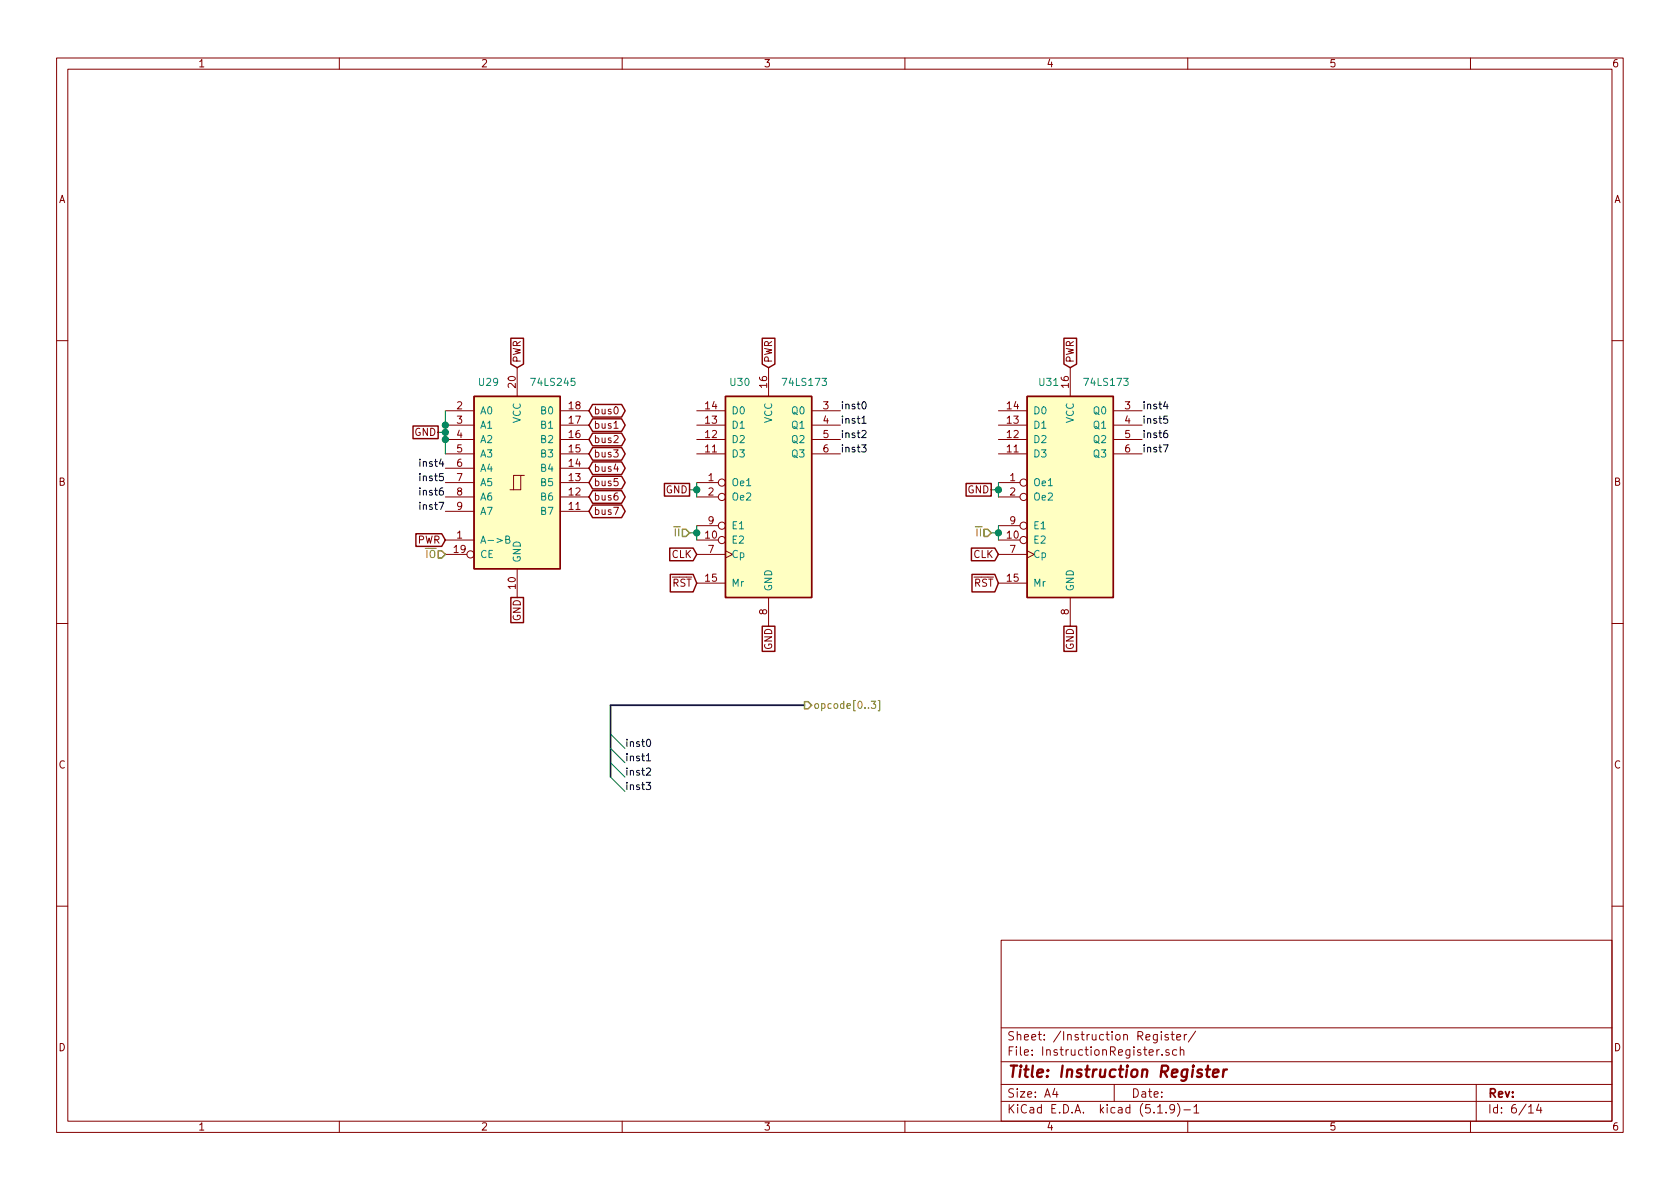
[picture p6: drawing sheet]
<svg xmlns="http://www.w3.org/2000/svg" width="297mm" height="210mm" viewBox="0 0 297 210" stroke-linecap="round" stroke-linejoin="round" font-family="sans-serif">
<g fill="none" stroke="#840000" stroke-width=".18">
<path d="M10 10.3h277v189.9h-277zM12 12.2h273v186.1h-273zM60 10.3v1.9M110 10.3v1.9M160 10.3v1.9M210 10.3v1.9M260 10.3v1.9M10 60.2h2M78.7 77.7h5.1M78.7 75.2h5.1M78.7 72.6h5.1M91.4 65v5.1"/>
<path d="M99.1 77.7h5M99.1 75.2h5M99.1 72.6h5M108.6 77.1l.4-.1 .3 .4-.8 .9h.8M108.6 75.7h.7M123.2 77.7h5.1M123.2 75.2h5.1M123.2 72.6h5.1M135.9 65v5.1M143.5 77.7h5.1M143.5 75.2h5.1M143.5 72.6h5.1"/>
<path d="M176.5 77.7h5.1M176.5 75.2h5.1M176.5 72.6h5.1M189.2 65v5.1M196.8 77.7h5.1M196.8 75.2h5.1M196.8 72.6h5.1M285 60.2h2M78.7 85.3h5.1M78.7 95.5h5.1M78.7 80.3h5.1M78.7 87.9h5.1"/>
<path d="M78.7 98h3.8M78.7 90.4h5.1M78.7 82.8h5.1M92.1 84.1h-1.3v2.5M92.7 84.1h-.6v2.5h-1.9M99.1 85.3h5M99.1 80.3h5M99.1 87.9h5M99.1 90.4h5M99.1 82.8h5M108.5 89.7h.8l-.5 1.3M108.9 82l-.3 .9h.7"/>
<path d="M123.2 85.3h3.8M123.2 95.5h3.8M123.2 80.3h5.1M123.2 87.9h3.8M123.2 98h5.1M123.2 93h3.8M128.3 97.4l1.2 .6-1.2 .7M143.5 80.3h5.1M176.5 85.3h3.8M176.5 95.5h3.8M176.5 80.3h5.1M176.5 87.9h3.8"/>
<path d="M176.5 98h5.1M176.5 93h3.8M181.6 97.4l1.3 .6-1.3 .7M196.8 80.3h5.1M10 110.3h2M91.4 100.6v5.1M123.2 103.1h5.1M135.9 105.7v5M176.5 103.1h5.1M189.2 105.7v5M285 110.3h2M10 160.2h2"/>
<path d="M177 166.3h108v32h-108zM285 160.2h2M60 198.3v1.9M110 198.3v1.9M160 198.3v1.9M177 194.8h108M177 191.8h108M177 187.8h108M177 181.8h108M186.5 192.5l-.4 1h1M186.8 193v1M197 191.8v3"/>
<path d="M204.5 185.6v1M204.6 182.9v1.2l-.3 .3-.3-.1M204.6 183l-.4-.1-.3 .3 .1 .6 .2 .1 .4-.1M204.7 196.8h.8M205 185.6l-.3 .1-.2 .2M205.3 182.4v.2M205.3 182.9v1M205.5 186.5v.1M206.2 196.7v.1M206.6 183l-.4-.1-.2 .2v.3l.6 .1v.3h-.6M206.7 185.7l-.4-.1-.2 .2 .1 .2 .5 .2v.3h-.6M207 182.9h.6"/>
<path d="M207.3 182.4v1.3l.3 .2M207.7 196l-.1 .1a.48 .48 0 0 1-.6 .1l-.2-.2 .2-.6a.48 .48 0 0 1 .6 .1 1.27 1.27 0 0 1-.2 1.2l-.4 .1M208.1 185.7l-.5-.1-.3 .3 .1 .6 .2 .1 .5-.1M208.1 183.4l.7-.1-.1-.3-.4-.1-.2 .2v.7h.6M208.2 195.1a1.71 1.71 0 0 1 0 2.3M208.7 185.7l.2-.1 .3 .1 .1 .9M208.7 185.1v1.5M209.3 196.3h1.2M209.4 182.9v1M209.8 182.9l-.4 .3M210 198.3v1.9M211.1 195.8l.4-.5v1.5"/>
<path d="M211.1 196.8h.9M211.4 182.3l-1.3 2M260 198.3v1.9M261 191.8v6.5M270.3 195.8l.4-.5v1.5M270.3 196.8h.8M272.1 195.2l-.4 1.1h.9M272.4 195.8v1"/>
<circle cx="83.2" cy="98" r=".63"/>
<circle cx="127.6" cy="95.5" r=".63"/>
<circle cx="127.6" cy="93" r=".63"/>
<circle cx="127.6" cy="85.3" r=".63"/>
<circle cx="127.6" cy="87.9" r=".63"/>
<circle cx="181" cy="93" r=".63"/>
<circle cx="181" cy="85.3" r=".63"/>
<circle cx="181" cy="87.9" r=".63"/>
<circle cx="181" cy="95.5" r=".63"/>
</g>
<path d="M213.2 189.1h.8M213.6 188.4l-.2 1.8v.1l.4 .1M214.5 189.8l.9-.2v-.4h-.8l-.2 1 .3 .2 .6-.1M216.4 189.1l-.2 1.3M216.9 189.1a.5 .5 0 0 0-.6 .4" fill="none" stroke="#840000" stroke-width=".41"/>
<g fill="#ffffc2" stroke="#ffffc2" stroke-width=".18">
<path d="M128.3 70.1h15.2v35.6h-15.2z"/>
<path d="M83.8 70.1h15.3v30.5h-15.3z"/>
<path d="M181.6 70.1h15.2v35.6h-15.2z"/>
</g>
<g fill="none" stroke="#840000" stroke-width=".25">
<path d="M90.3 59.8h2.3v4.6l-1.2 .6-1.1-.6zM134.8 59.8h2.2v4.6l-1.1 .6-1.1-.6zM188.1 59.8h2.2v4.6l-1.1 .6-1.1-.6zM73 75.3h4.5v2.3h-4.5zM83.8 70.1h15.3v30.5h-15.3zM104.8 71.5h5.1l.6 1.1-.6 1.2h-5.1l-.7-1.2zM104.8 74.1h5.1l.6 1.1-.6 1.1h-5.1l-.7-1.1zM104.8 76.6h5.1l.6 1.1-.6 1.1h-5.1l-.7-1.1zM104.8 79.1h5.1l.6 1.2-.6 1.1h-5.1l-.7-1.1zM128.3 70.1h15.2v35.6h-15.2zM181.6 70.1h15.2v35.6h-15.2zM73.5 94.4h4.6l.6 1.1-.6 1.1h-4.6z"/>
<path d="M104.8 89.3h5.1l.6 1.1-.6 1.1h-5.1l-.7-1.1zM104.8 81.7h5.1l.6 1.1-.6 1.1h-5.1l-.7-1.1zM104.8 84.2h5.1l.6 1.1-.6 1.2h-5.1l-.7-1.2zM104.8 86.8h5.1l.6 1.1-.6 1.1h-5.1l-.7-1.1zM117.5 85.5h4.4v2.2h-4.4zM118.4 96.9h4.2l.6 1.1-.6 1.2h-4.2zM170.8 85.5h4.5v2.2h-4.5zM171.8 96.9h4.1l.6 1.1-.6 1.2h-4.1zM90.3 105.7h2.3v4.4h-2.3zM118.5 101.6h4.1l.6 1.5-.6 1.6h-4.1zM134.8 110.7h2.2v4.5h-2.2zM171.9 101.6h4l.6 1.5-.6 1.6h-4z"/>
<path d="M188.1 110.7h2.2v4.5h-2.2z"/>
</g>
<path d="M89.4 95.4l.6-.1v-.4l-.6-.1v1.3h.5l.3-.3v-.2l-.3-.2" fill="none" stroke="#008484" stroke-width=".18"/>
<path d="M142.2 124.7h-34.3v12.7" fill="none" stroke="#000084" stroke-width=".3"/>
<g fill="none" stroke="#008400" stroke-width=".18">
<path d="M77.5 76.4h1.2M78.7 72.6v7.7M121.9 86.6h1.3M121.9 94.2h1.3M123.2 85.3v2.6M123.2 93v2.5M175.3 86.6h1.2M175.3 94.2h1.2M176.5 85.3v2.6M176.5 93v2.5M107.9 129.8l2.6 2.5M107.9 132.3l2.6 2.6"/>
<path d="M107.9 134.9l2.6 2.5M107.9 137.4l2.6 2.5"/>
</g>
<path d="M77.5 97.4h.6l.6 .6-.6 .7h-.6zM120.6 93.6h.7l.6 .6-.6 .7h-.7zM174 93.6h.6l.7 .6-.7 .7h-.6zM142.2 124.1h.7l.6 .6-.6 .6h-.7z" fill="none" stroke="#848400" stroke-width=".25"/>
<path d="M154.1 124h.7l-.4 .5 .4 .1v.4l-.2 .3-.5-.2M155.3 123.9h.2v1.8h-.2" fill="none" stroke="#848400" stroke-width=".18"/>
<g fill="none" stroke="#000" stroke-width=".18">
<path d="M152.3 78.7h.8l-.4 .4 .4 .2v.4l-.2 .2-.6-.1M152.4 73.9l.4-.3v1.2M152.4 76.2l.5-.1 .2 .4-.8 .9h.8M152.4 74.8h.7M152.5 71.2l.2-.2a.67 .67 0 0 1 .5 .7 .67 .67 0 0 1-.5 .6l-.3-.5zM205.7 78.7h.8l-.5 1.2M206 71l-.3 .9h.8M206.3 76.1l-.3 .1a.81 .81 0 0 0 0 1.2l.3-.1 .2-.4-.3-.3h-.2l-.3 .3M206.3 71.5v.8M206.4 73.6h-.6l-.1 .6 .5-.1 .3 .2v.3l-.3 .2-.5-.1M114.2 138.3h.8l-.4 .5 .4 .2v.4l-.2 .2-.6-.1M114.3 135.9l.5-.1 .2 .4-.8 .9h.8"/>
<path d="M114.3 133.6l.4-.3v1.2M114.3 134.5h.7M114.4 130.9l.2-.2a.67 .67 0 0 1 .5 .7 .67 .67 0 0 1-.5 .6l-.3-.5z"/>
</g>
<g fill="#008400" stroke="#008400" stroke-width=".25">
<circle cx="176.5" cy="86.6" r=".51"/>
<circle cx="123.2" cy="86.6" r=".51"/>
<circle cx="123.2" cy="94.2" r=".51"/>
<circle cx="78.7" cy="77.7" r=".51"/>
<circle cx="176.5" cy="94.2" r=".51"/>
<circle cx="78.7" cy="76.4" r=".51"/>
<circle cx="78.7" cy="75.2" r=".51"/>
</g>
<text font-size="2.8" fill="#840000" x="178" y="190.5">Title: Instruction Register</text>
<g font-size="2.1" fill="#840000">
<text x="178" y="184">Sheet: /Instruction Register/</text>
<text x="178" y="186.7">File: InstructionRegister.sch</text>
<text x="178" y="196.9">KiCad E.D.A. kicad (5.1.9)-1</text>
<text x="178" y="194.1">Size: A4</text>
<text x="200" y="194.1">Date:</text>
<text x="263" y="194.1">Rev:</text>
<text x="263" y="196.9">Id: 6/14</text>
</g>
<g font-size="1.8" fill="#840000">
<text x="35" y="11.9">1</text>
<text x="85" y="11.9">2</text>
<text x="135" y="11.9">3</text>
<text x="185" y="11.9">4</text>
<text x="235" y="11.9">5</text>
<text x="285" y="11.9">6</text>
<text x="10.4" y="35.9">A</text>
<text x="285.4" y="35.9">A</text>
<text x="92.1" y="64.2" transform="rotate(-90 92.1 64.2)">PWR</text>
<text x="136.5" y="64.2" transform="rotate(-90 136.5 64.2)">PWR</text>
<text x="189.9" y="64.2" transform="rotate(-90 189.9 64.2)">PWR</text>
<text x="91.2" y="68.5" transform="rotate(-90 91.2 68.5)">20</text>
<text x="135.6" y="68.5" transform="rotate(-90 135.6 68.5)">16</text>
<text x="189" y="68.5" transform="rotate(-90 189 68.5)">16</text>
<text x="73.3" y="77.1">GND</text>
<text x="80.8" y="72.4">2</text>
<text x="80.8" y="74.9">3</text>
<text x="80.8" y="77.5">4</text>
<text x="100.6" y="77.5">16</text>
<text x="100.6" y="74.9">17</text>
<text x="100.6" y="72.4">18</text>
<text x="104.9" y="73.3">bus0</text>
<text x="104.9" y="75.8">bus1</text>
<text x="124.8" y="77.5">12</text>
<text x="124.8" y="74.9">13</text>
<text x="124.8" y="72.4">14</text>
<text x="145.6" y="72.4">3</text>
<text x="145.6" y="74.9">4</text>
<text x="145.6" y="77.5">5</text>
<text x="178.1" y="77.5">12</text>
<text x="178.1" y="74.9">13</text>
<text x="178.1" y="72.4">14</text>
<text x="198.9" y="72.4">3</text>
<text x="198.9" y="74.9">4</text>
<text x="198.9" y="77.5">5</text>
<text x="80.8" y="80">5</text>
<text x="80.8" y="82.5">6</text>
<text x="100.6" y="82.5">14</text>
<text x="100.6" y="80">15</text>
<text x="104.9" y="78.4">bus2</text>
<text x="104.9" y="80.9">bus3</text>
<text x="104.9" y="83.4">bus4</text>
<text x="124.8" y="80">11</text>
<text x="145.6" y="80">6</text>
<text x="178.1" y="80">11</text>
<text x="198.9" y="80">6</text>
<text x="10.4" y="85.9">B</text>
<text x="80.8" y="85.1">7</text>
<text x="80.8" y="87.6">8</text>
<text x="100.6" y="87.6">12</text>
<text x="100.6" y="85.1">13</text>
<text x="104.9" y="86">bus5</text>
<text x="104.9" y="88.5">bus6</text>
<text x="117.7" y="87.2">GND</text>
<text x="125.2" y="85.1">1</text>
<text x="125.2" y="87.6">2</text>
<text x="171.1" y="87.2">GND</text>
<text x="178.6" y="85.1">1</text>
<text x="178.6" y="87.6">2</text>
<text x="285.4" y="85.9">B</text>
<text x="80.8" y="95.2">1</text>
<text x="80.8" y="90.2">9</text>
<text x="100.6" y="90.2">11</text>
<text x="104.9" y="91.1">bus7</text>
<text x="124.8" y="95.2">10</text>
<text x="125.2" y="92.7">9</text>
<text x="178.1" y="95.2">10</text>
<text x="178.6" y="92.7">9</text>
<text x="73.8" y="96.1">PWR</text>
<text x="80.3" y="97.8">19</text>
<text x="118.8" y="98.7">CLK</text>
<text x="125.2" y="97.8">7</text>
<text x="172.1" y="98.7">CLK</text>
<text x="178.6" y="97.8">7</text>
<text x="91.2" y="104.1" transform="rotate(-90 91.2 104.1)">10</text>
<text x="118.9" y="103.8">RST</text>
<text x="124.8" y="102.9">15</text>
<text x="172.2" y="103.8">RST</text>
<text x="178.1" y="102.9">15</text>
<text x="92.1" y="109.8" transform="rotate(-90 92.1 109.8)">GND</text>
<text x="135.6" y="108.7" transform="rotate(-90 135.6 108.7)">8</text>
<text x="189" y="108.7" transform="rotate(-90 189 108.7)">8</text>
<text x="136.5" y="114.9" transform="rotate(-90 136.5 114.9)">GND</text>
<text x="189.9" y="114.9" transform="rotate(-90 189.9 114.9)">GND</text>
<text x="10.4" y="135.9">C</text>
<text x="285.4" y="135.9">C</text>
<text x="10.4" y="185.9">D</text>
<text x="285.4" y="185.9">D</text>
<text x="35" y="199.9">1</text>
<text x="85" y="199.9">2</text>
<text x="135" y="199.9">3</text>
<text x="185" y="199.9">4</text>
<text x="235" y="199.9">5</text>
<text x="285" y="199.9">6</text>
</g>
<g font-size="1.8" fill="#008484">
<text x="84.7" y="68.2">U29</text>
<text x="94.2" y="68.2">74LS245</text>
<text x="129.2" y="68.2">U30</text>
<text x="138.7" y="68.2">74LS173</text>
<text x="183.8" y="68.2">U31</text>
<text x="192" y="68.2">74LS173</text>
<text x="84.8" y="73.3">A0</text>
<text x="84.8" y="75.8">A1</text>
<text x="92.1" y="74.8" transform="rotate(-90 92.1 74.8)">VCC</text>
<text x="95.8" y="75.8">B1</text>
<text x="95.8" y="73.3">B0</text>
<text x="129.3" y="75.8">D1</text>
<text x="129.3" y="73.3">D0</text>
<text x="136.5" y="74.8" transform="rotate(-90 136.5 74.8)">VCC</text>
<text x="140.1" y="73.3">Q0</text>
<text x="140.1" y="75.8">Q1</text>
<text x="182.6" y="75.8">D1</text>
<text x="182.6" y="73.3">D0</text>
<text x="189.9" y="74.8" transform="rotate(-90 189.9 74.8)">VCC</text>
<text x="193.5" y="73.3">Q0</text>
<text x="193.5" y="75.8">Q1</text>
<text x="84.8" y="78.4">A2</text>
<text x="84.8" y="80.9">A3</text>
<text x="84.8" y="83.4">A4</text>
<text x="95.8" y="83.4">B4</text>
<text x="95.8" y="80.9">B3</text>
<text x="95.8" y="78.4">B2</text>
<text x="129.3" y="80.9">D3</text>
<text x="129.3" y="78.4">D2</text>
<text x="140.1" y="78.4">Q2</text>
<text x="140.1" y="80.9">Q3</text>
<text x="182.6" y="80.9">D3</text>
<text x="182.6" y="78.4">D2</text>
<text x="193.5" y="78.4">Q2</text>
<text x="193.5" y="80.9">Q3</text>
<text x="84.8" y="86">A5</text>
<text x="84.8" y="88.5">A6</text>
<text x="95.8" y="88.5">B6</text>
<text x="95.8" y="86">B5</text>
<text x="129.3" y="86">Oe1</text>
<text x="129.3" y="88.5">Oe2</text>
<text x="182.6" y="86">Oe1</text>
<text x="182.6" y="88.5">Oe2</text>
<text x="84.8" y="91.1">A7</text>
<text x="95.8" y="91.1">B7</text>
<text x="129.3" y="93.6">E1</text>
<text x="182.6" y="93.6">E1</text>
<text x="84.8" y="96.1">A-&gt;B</text>
<text x="84.8" y="98.7">CE</text>
<text x="92.1" y="99.6" transform="rotate(-90 92.1 99.6)">GND</text>
<text x="129.3" y="96.1">E2</text>
<text x="129.3" y="98.7">Cp</text>
<text x="182.6" y="96.1">E2</text>
<text x="182.6" y="98.7">Cp</text>
<text x="129.3" y="103.8">Mr</text>
<text x="136.5" y="104.6" transform="rotate(-90 136.5 104.6)">GND</text>
<text x="182.6" y="103.8">Mr</text>
<text x="189.9" y="104.6" transform="rotate(-90 189.9 104.6)">GND</text>
</g>
<g font-size="1.8">
<text x="148.6" y="72.4">inst0</text>
<text x="148.6" y="74.9">inst1</text>
<text x="148.6" y="77.5">inst2</text>
<text x="201.9" y="77.5">inst6</text>
<text x="201.9" y="74.9">inst5</text>
<text x="201.9" y="72.4">inst4</text>
<text x="74.6" y="82.5">inst4</text>
<text x="148.6" y="80">inst3</text>
<text x="201.9" y="80">inst7</text>
<text x="74.6" y="85.1">inst5</text>
<text x="74.6" y="87.6">inst6</text>
<text x="74.6" y="90.2">inst7</text>
<text x="110.5" y="137.2">inst2</text>
<text x="110.5" y="134.6">inst1</text>
<text x="110.5" y="132.1">inst0</text>
<text x="110.5" y="139.7">inst3</text>
</g>
<g font-size="1.8" fill="#848400">
<text x="119.4" y="94.9">II</text>
<text x="172.7" y="94.9">II</text>
<text x="75.3" y="98.7">IO</text>
<text x="143.8" y="125.3">opcode[0..3]</text>
</g>
</svg>
